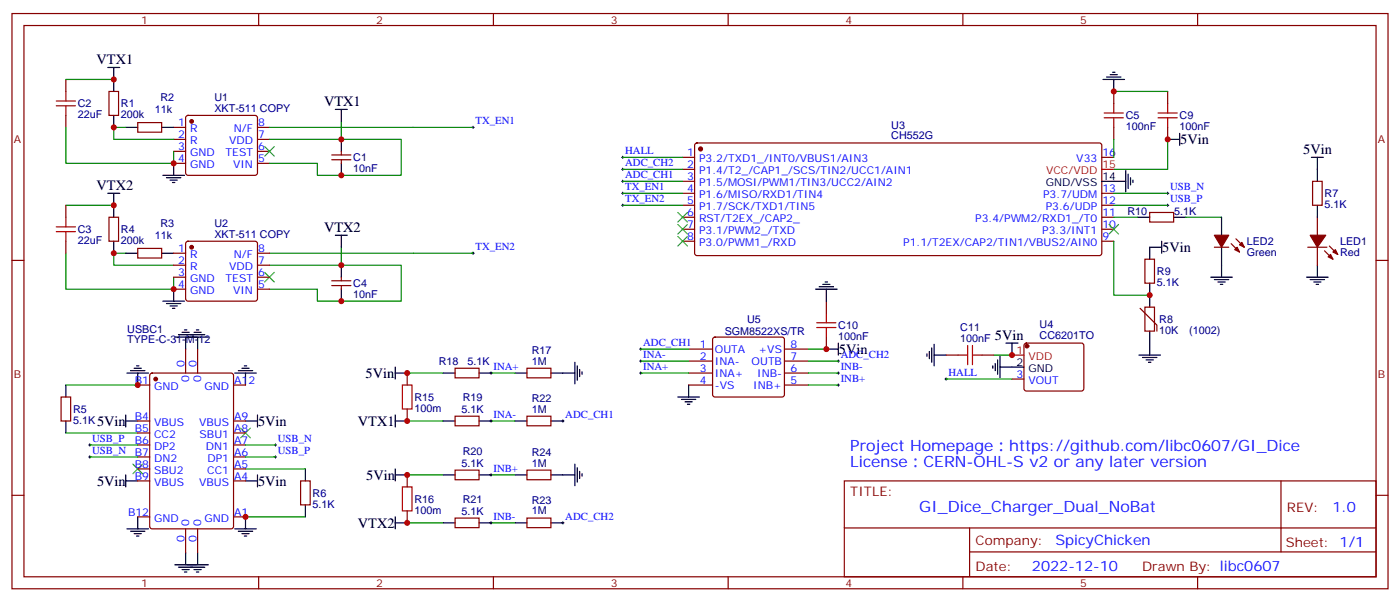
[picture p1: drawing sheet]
<svg xmlns="http://www.w3.org/2000/svg" width="412mm" height="177mm" viewBox="0 0 412 177" stroke-linecap="round" stroke-linejoin="round" font-family="sans-serif">
<g fill="none" stroke="#870000" stroke-width=".35">
<path d="M3.5 4h405.4v169.3h-405.4zM7.1 7.5h398.2v162.3h-398.2zM76.2 4v3.5M145.3 4v3.5M214.5 4v3.5M283.6 4v3.5M352.8 4v3.5M19.4 23.4v3.5M19.4 34v3.5M32.1 26.9h2.8v7.1h-2.8zM40.6 36.1h7v2.8h-7zM51.2 37.5h3.5"/>
<path d="M54.9 34.2l.5-.2h19.7l.5 .2 .2 .5v16.2l-.2 .5-.5 .2h-19.7l-.5-.2-.2-.5v-16.2zM75.8 37.5h3.6M328.1 26.9v3.5M328.1 37.5v3.5M344 26.9v3.5M344 37.5v3.5M51.2 41h3.5M51.2 44.6h3.5M51.2 48.1h3.5M75.8 41h3.6M75.8 44.6h3.6M75.8 48.1h3.6"/>
<path d="M97.7 47h5.7M97.7 45.6h5.7M100.5 44.6v1M100.5 47v1.1M201.1 46.3h3.5M201.1 49.8h3.5M201.1 53.4h3.5M201.1 56.9h3.5M204.8 42.3l.5-.2h118.8l.5 .7-.1 32-.7 .4h-118.8l-.4-.7v-31.7zM324.6 46.3h3.5M324.6 56.9h3.5M386.6 53.4h2.9v7h-2.9z"/>
<path d="M3.5 76.7h3.6M19.4 60.4v3.6M19.4 71v3.5M32.1 64h2.8v7h-2.8zM40.6 73.1h7v2.9h-7zM51.2 74.5h3.5M51.2 78.1h3.5M54.9 71.2l.5-.2h19.7l.5 .2 .2 .5v16.2l-.2 .5-.5 .3h-19.7l-.5-.3-.2-.5v-16.2zM75.8 74.5h3.6M75.8 78.1h3.6M201.1 60.4h3.5M201.1 64h3.5"/>
<path d="M201.1 67.5h3.5M201.1 71h3.5M324.6 60.4h3.5M324.6 64h3.5M324.6 67.5h3.5M324.6 71h3.5M337.3 76.3h2.8v7.1h-2.8zM338.7 62.5h7v2.9h-7zM357.7 72.8h4.2M362.7 71.7l2.4 2.5M364.1 70.3l2.4 2.5M385.2 72.8h5.7"/>
<path d="M388.1 64v5.3M388.1 72.8v5.3M390.2 73.8l2.4 2.5M391.6 72.4l2.5 2.5M405.3 76.7h3.6M51.2 81.6h3.5M51.2 85.1h3.5M75.8 81.6h3.6M75.8 85.1h3.6M97.7 84.1h5.7M97.7 82.7h5.7M100.5 81.6v1.1"/>
<path d="M100.5 84.1v1M210.1 99.4l.5-.2h19.8l.5 .2 .2 .5v16.3l-.3 .5-.4 .2h-19.8l-.5-.3-.2-.4v-16.3zM243.4 88.7v3.5M243.4 99.2v3.6M335.8 90.8l5 4.9v1.8M337.3 90.4h2.8v7.1h-2.8zM18 116.9h2.8v7h-2.8zM40.6 113.3h3.5M44.3 110l.5-.2h23.3l.6 .5 .1 44.7-.5 .6-23.5 .1-.6-.5-.1-44.7zM54.7 102.8v7M58.2 102.8v7M68.8 113.3h3.5"/>
<path d="M119.9 109.8v3.5M134.1 108.4h7v2.8h-7zM155.2 108.4h7.1v2.8h-7.1zM202.8 113.3h7.1M202.8 102.8h7.1M202.8 106.3h7.1M202.8 109.8h7.1M231.1 113.3h7M231.1 102.8h7M231.1 106.3h7M231.1 109.8h7M278.7 104.5h3.5"/>
<path d="M289.3 104.5h3.5M298.1 111.6h3.5M301.9 101.2l.4-.2h16.3l.5 .2 .2 .5v12.7l-.3 .5-.4 .2h-16.3l-.5-.2-.2-.5v-12.7zM40.6 123.9h3.5M40.6 127.5h3.5M40.6 131h3.5M40.6 134.5h3.5M40.6 138h3.5M68.8 123.9h3.5M68.8 127.5h3.5M68.8 131h3.5M68.8 134.5h3.5"/>
<path d="M68.8 138h3.5M119.9 120.4v3.5M119.9 139.8v3.5M134.1 122.5h7v2.8h-7zM134.1 138.4h7v2.8h-7zM155.2 122.5h7.1v2.8h-7.1zM155.2 138.4h7.1v2.8h-7.1zM3.5 145.8h3.6M40.6 141.6h3.5M40.6 152.2h3.5M54.7 155.7v7M58.2 155.7v7"/>
<path d="M68.8 141.6h3.5M68.8 152.2h3.5M88.5 141.6h2.9v7h-2.9zM119.9 150.4v3.5M134.1 152.5h7v2.8h-7zM155.2 152.5h7.1v2.8h-7.1zM248.7 141.6h156.6v28.2h-156.6zM248.7 155.4h156.5M285.6 155.4v14.1M377.3 141.6v20.9M405.3 145.8h3.6M76.2 169.8v3.5"/>
<path d="M145.3 169.8v3.5M214.5 169.8v3.5M283.6 169.8v3.5M285.6 162.5h119.6M352.8 169.8v3.5"/>
</g>
<g fill="#870000" stroke="#870000" stroke-width=".35">
<path d="M391.2 75.6l.7-.7 .7 1.4z"/>
<path d="M393.3 73.5l.8 1.4-1.5-.7z"/>
<path d="M385.9 69.3h4.6l-2.4 3.5z"/>
<path d="M357.7 69.3h4.2l-2.1 3.5z"/>
<path d="M363.7 73.5l.7-.7 .7 1.4z"/>
<path d="M365.1 72.1l.7-.7 .7 1.4z"/>
<circle cx="56.4" cy="35.7" r=".53"/>
<circle cx="56.4" cy="72.8" r=".53"/>
<circle cx="206.4" cy="43.9" r=".53"/>
<circle cx="45.9" cy="111.6" r=".53"/>
<circle cx="302.5" cy="101.9" r=".53"/>
</g>
<g fill="none" stroke="#000" stroke-width=".35">
<path d="M31.7 19.9h3.6M33.5 19.9v7M33.5 34v3.5M37 37.5h3.6M47.6 37.5h3.6M98.8 32.2h3.5M100.5 32.2v3.5M324.9 23.4h6.4M326 22.7h4.2M327 22h2.1M327.7 21.3h.7M328.1 23.4v3.5"/>
<path d="M347.5 39.3v3.5M31.7 56.9h3.6M33.5 56.9v7.1M48 51.6h6.3M49 52.3h4.3M50.1 53h2.1M50.8 53.7h.7M51.2 48.1v3.5M100.5 41v3.6M100.5 48.1v3.5M324.6 53.4h7M331.6 50.2v6.4"/>
<path d="M332.3 51.3v4.2M333 52.3v2.1M333.7 53v.7M344 41h3.5M386.3 46.3h3.5M388.1 46.3v7.1M33.5 71v3.5M37 74.5h3.6M47.6 74.5h3.6M98.8 69.3h3.5M100.5 69.3v3.5M100.5 78.1v3.5"/>
<path d="M335.1 64h3.6M342.2 72.8h-3.5v3.5M342.2 71v3.5M345.7 64h3.5M359.8 64v5.3M359.8 72.8v8.8M388.1 60.4v3.6M388.1 78.1v3.5M48 88.7h6.3M49 89.4h4.3M50.1 90.1h2.1M50.8 90.8h.7"/>
<path d="M51.2 85.1v3.6M51.5 99.2h9.9M52.6 98.5h7.7M53.6 97.8h2.1M54.3 97.1h.7M54.7 99.2v3.6M57.1 97.8h2.2M57.9 97.1h.7M58.2 99.2v3.6M100.5 85.1v3.6M240.2 85.1h6.4M241.3 84.4h4.2"/>
<path d="M242.4 83.7h2.1M243.1 83h.7M243.4 85.1v3.6M338.7 83.4v7M338.7 97.5v7M356.7 81.6h6.3M357.7 82.3h4.2M358.8 83h2.1M359.5 83.7h.7M384.9 81.6h6.3M385.9 82.3h4.3M387 83h2.1"/>
<path d="M387.7 83.7h.7M19.4 113.3v3.6M37.4 109.8h6.3M38.5 109.1h4.2M39.5 108.4h2.1M40.2 107.7h.7M40.6 109.8v3.5M69.1 109.8h6.4M70.2 109.1h4.2M71.3 108.4h2.1M72 107.7h.7M72.3 109.8v3.5"/>
<path d="M116.4 109.8h3.5M116.4 108.1v3.5M130.5 109.8h3.6M141.1 109.8h3.5M151.7 109.8h3.5M162.3 109.8h7M169.3 106.6v6.4M170 107.7v4.2M170.7 108.8v2.1M171.4 109.5v.7M199.7 116.9h6.3M200.7 117.6h4.3"/>
<path d="M201.8 118.3h2.1M202.5 119h.7M202.8 113.3v3.6M243.4 102.8h3.5M246.9 101v3.5M273 104.2v.7M273.8 103.5v2.1M274.5 102.4v4.2M275.2 104.5h3.5M275.2 101.4v6.3M292.5 107.7v.7M293.2 107v2.1"/>
<path d="M293.9 105.9v4.3M294.6 108.1h7M294.6 104.9v6.3M296.3 101h3.6M298.1 101v3.5M335.5 104.5h6.3M336.5 105.2h4.3M337.6 105.9h2.1M338.3 106.6h.7M19.4 123.9v3.6M37 122.2v3.5M37 139.8v3.5"/>
<path d="M37 123.9h3.6M72.3 123.9h3.5M75.8 122.2v3.5M75.8 139.8v3.5M90 138v3.6M116.4 123.9h3.5M116.4 122.2v3.5M116.4 138v3.6M116.4 139.8h3.5M130.5 123.9h3.6M130.5 139.8h3.6M141.1 123.9h3.5"/>
<path d="M141.1 139.8h3.5M151.7 123.9h3.5M151.7 139.8h3.5M162.3 123.9h3.5M162.3 139.8h7M169.3 136.6v6.4M170 137.7v4.2M170.7 138.7v2.2M171.4 139.5v.7M37 141.6h3.6M37.4 155.7h6.3M38.5 156.4h4.2"/>
<path d="M39.5 157.1h2.1M40.2 157.8h.7M40.6 152.2v3.5M69.1 155.7h6.4M70.2 156.4h4.2M71.3 157.1h2.1M72 157.8h.7M72.3 141.6h3.5M72.3 152.2v3.5M90 148.6v3.6M116.4 152.2v3.5M116.4 153.9h3.5"/>
<path d="M130.5 153.9h3.6M141.1 153.9h3.5M151.7 153.9h3.5M162.3 153.9h3.5M51.5 166.3h9.9M52.6 167h7.7M53.6 167.7h2.1M54.3 168.4h.7M54.7 162.7v3.6M57.1 167.7h2.2M57.9 168.4h.7M58.2 162.7v3.6"/>
</g>
<g fill="none" stroke="#008700" stroke-width=".35">
<path d="M19.4 37.5v10.6h31.8v-3.5M19.4 23.4h14.1M37 37.5h-3.5v3.5h17.7M79.4 37.5h59.9M100.5 35.7v5.3h-21.1M328.1 26.9h15.9M100.5 41h17.7v10.6h-24.7v-3.5h-14.1M183.4 56.9h17.7M183.4 49.8h17.7M183.4 53.4h17.7M183.4 46.3h17.7M328.1 41v5.3"/>
<path d="M328.1 56.9h15.9M344 41v8.8h-15.9M19.4 74.5v10.6h31.8v-3.5M19.4 60.4h14.1M37 74.5h-3.5v3.6h17.7M79.4 74.5h59.9M100.5 78.1h17.7v10.6h-24.7v-3.6h-14.1M100.5 72.8v5.3h-21.1M183.4 60.4h17.7M328.1 71v15.9h10.6M328.1 60.4h15.9M328.1 64h7"/>
<path d="M349.2 64h10.6M19.4 113.3h21.2M119.9 109.8h10.6M144.6 109.8h7.1M188.7 102.8h14.1M188.7 106.3h14.1M188.7 109.8h14.1M238.1 113.3h8.8M238.1 102.8h5.3M238.1 106.3h8.8M238.1 109.8h8.8M278.7 111.6h19.4"/>
<path d="M292.8 104.5h5.3M19.4 127.5h21.2M26.5 131h14.1M26.5 134.5h14.1M72.3 138h17.7M72.3 131h8.8M72.3 134.5h8.8M119.9 123.9h10.6M119.9 139.8h10.6M144.6 123.9h7.1M144.6 139.8h7.1M72.3 152.2h17.7"/>
<path d="M119.9 153.9h10.6M144.6 153.9h7.1"/>
</g>
<g fill="none" stroke="#3c3" stroke-width=".35">
<path d="M78 43.1l2.8 2.9M80.8 43.1l-2.8 2.9M199.7 62.5l2.8 2.9M199.7 66.1l2.8 2.8M199.7 69.6l2.8 2.8M202.5 62.5l-2.8 2.9M202.5 66.1l-2.8 2.8M202.5 69.6l-2.8 2.8M326.7 66.1l2.8 2.8M329.5 66.1l-2.8 2.8M78 80.2l2.8 2.8M80.8 80.2l-2.8 2.8"/>
<path d="M39.2 136.6l2.8 2.9M42 136.6l-2.8 2.9M70.9 126l2.8 2.9M73.7 126l-2.8 2.9"/>
</g>
<g fill="none" stroke="#a10000" stroke-width=".35">
<path d="M16.6 31.2h5.6M16.6 29.7h5.6M19.4 26.9v2.8M19.4 31.2v2.8M325.3 34.7h5.6M325.3 33.3h5.6M328.1 30.4v2.9M328.1 34.7v2.8M341.1 34.7h5.7M341.1 33.3h5.7M344 30.4v2.9M344 34.7v2.8"/>
<path d="M16.6 68.2h5.6M16.6 66.8h5.6M19.4 64v2.8M19.4 68.2v2.8M240.6 96.4h5.6M240.6 95h5.6M243.4 92.2v2.8M243.4 96.4v2.8M118.5 113.3h2.9v7.1h-2.9zM282.2 104.5h2.8M285 101.7v5.7M286.5 101.7v5.7"/>
<path d="M286.5 104.5h2.8M118.5 143.3h2.9v7.1h-2.9z"/>
</g>
<g fill="none" stroke="#000" stroke-width=".29">
<path d="M139 37.5h.7M139.3 37.1v.8M183.1 56.9h.7M183.1 49.8h.7M183.1 53.4h.7M183.1 46.3h.7M183.4 46v.7M183.4 49.5v.7M183.4 53v.7M183.4 56.6v.7M343.6 56.9h.7M344 56.6v.7"/>
<path d="M139 74.5h.7M139.3 74.2v.7M183.1 60.4h.7M183.4 60.1v.7M343.6 60.4h.7M344 60.1v.7M144.3 109.8h.7M144.6 109.5v.7M188.4 102.8h.7M188.4 106.3h.7M188.4 109.8h.7M188.7 102.4v.7"/>
<path d="M188.7 105.9v.7M188.7 109.5v.7M246.6 106.3h.7M246.6 109.8h.7M246.6 113.3h.7M246.9 105.9v.7M246.9 109.5v.7M246.9 113v.7M278.3 111.6h.7M278.7 111.2v.7M26.1 131h.7M26.1 134.5h.7"/>
<path d="M26.5 130.6v.7M26.5 134.2v.7M80.8 131h.7M80.8 134.5h.7M81.1 130.6v.7M81.1 134.2v.7M144.3 123.9h.7M144.3 139.8h.7M144.6 123.6v.7M144.6 139.5v.7M165.5 123.9h.7M165.8 123.6v.7"/>
<path d="M144.3 153.9h.7M144.6 153.6v.7M165.5 153.9h.7M165.8 153.6v.7"/>
</g>
<path d="M324.6 49.8h3.5M298.1 104.5h3.5" fill="none" stroke="#f00" stroke-width=".35"/>
<g fill="#c00">
<circle cx="51.2" cy="48.1" r=".88"/>
<circle cx="33.5" cy="37.5" r=".88"/>
<circle cx="100.5" cy="41" r=".88"/>
<circle cx="100.5" cy="51.6" r=".88"/>
<circle cx="100.5" cy="88.7" r=".88"/>
<circle cx="100.5" cy="78.1" r=".88"/>
<circle cx="33.5" cy="74.5" r=".88"/>
<circle cx="51.2" cy="85.1" r=".88"/>
<circle cx="40.6" cy="113.3" r=".88"/>
<circle cx="72.3" cy="152.2" r=".88"/>
<circle cx="33.5" cy="23.4" r=".88"/>
<circle cx="33.5" cy="60.4" r=".88"/>
<circle cx="344" cy="41" r=".88"/>
<circle cx="328.1" cy="26.9" r=".88"/>
<circle cx="243.4" cy="102.8" r=".88"/>
<circle cx="119.9" cy="123.9" r=".88"/>
<circle cx="119.9" cy="109.8" r=".88"/>
<circle cx="119.9" cy="139.8" r=".88"/>
<circle cx="119.9" cy="153.9" r=".88"/>
<circle cx="298.1" cy="104.5" r=".88"/>
<circle cx="338.7" cy="86.9" r=".88"/>
</g>
<g font-size="4.6" fill="#00f">
<text x="250.5" y="132.8">Project Homepage：https://github.com/libc0607/GI_Dice</text>
<text x="250.5" y="137.3">License：CERN-OHL-S v2 or any later version</text>
<text x="270.8" y="150.6">GI_Dice_Charger_Dual_NoBat</text>
</g>
<g font-size="4.2">
<text x="28.4" y="18.8">VTX1</text>
<text x="95.5" y="31.1">VTX1</text>
<text x="347.7" y="42.5">5Vin</text>
<text x="383.9" y="45.2">5Vin</text>
<text x="28.4" y="55.8">VTX2</text>
<text x="95.5" y="68.2">VTX2</text>
<text x="342.4" y="74.2">5Vin</text>
<text x="293.1" y="99.9">5Vin</text>
<text x="247.1" y="104.2">5Vin</text>
<text x="107.7" y="111.2">5Vin</text>
<text x="28.6" y="125.3">5Vin</text>
<text x="76" y="125.3">5Vin</text>
<text x="105.4" y="125.3">VTX1</text>
<text x="28.6" y="143">5Vin</text>
<text x="76" y="143">5Vin</text>
<text x="107.9" y="141.2">5Vin</text>
<text x="105.4" y="155.4">VTX2</text>
</g>
<g font-size="4.2" fill="#00f">
<text x="392.5" y="150.8">1.0</text>
<text x="310.9" y="160.4">SpicyChicken</text>
<text x="304" y="168.2">2022-12-10</text>
</g>
<g font-size="3.9" fill="#800">
<text x="250.5" y="146.2">TITLE:</text>
<text x="379.1" y="150.8">REV:</text>
<text x="287.4" y="160.4">Company:</text>
<text x="378.7" y="161">Sheet: 1/1</text>
<text x="287.4" y="168">Date:</text>
<text x="336.4" y="168.1">Drawn By: libc0607</text>
</g>
<g font-size="3.2" fill="#800">
<text x="41.6" y="7">1</text>
<text x="110.8" y="7">2</text>
<text x="179.9" y="7">3</text>
<text x="249.1" y="7">4</text>
<text x="318.2" y="7">5</text>
<text x="4.1" y="42.1">A</text>
<text x="405.9" y="42.1">A</text>
<text x="4.1" y="111.2">B</text>
<text x="405.9" y="111.2">B</text>
<text x="41.6" y="172.8">1</text>
<text x="110.8" y="172.8">2</text>
<text x="179.9" y="172.8">3</text>
<text x="249.1" y="172.8">4</text>
<text x="318.2" y="172.8">5</text>
</g>
<g font-size="3.2" fill="#000080">
<text x="47.3" y="29.8">R2</text>
<text x="63.2" y="29.7">U1</text>
<text x="22.9" y="34.8">22uF</text>
<text x="22.9" y="31.6">C2</text>
<text x="35.6" y="34.8">200k</text>
<text x="35.6" y="31.6">R1</text>
<text x="45.6" y="33.3">11k</text>
<text x="63.2" y="32.9">XKT-511 COPY</text>
<text x="331.6" y="35.1">C5</text>
<text x="347.5" y="35.1">C9</text>
<text x="262.6" y="41">CH552G</text>
<text x="262.6" y="37.9">U3</text>
<text x="331.6" y="38.3">100nF</text>
<text x="347.5" y="38.3">100nF</text>
<text x="104.1" y="47.5">C1</text>
<text x="104.1" y="50.7">10nF</text>
<text x="390.2" y="58.1">R7</text>
<text x="332.1" y="63.3">R10</text>
<text x="345.8" y="63.3">5.1K</text>
<text x="390.2" y="61.2">5.1K</text>
<text x="22.9" y="71.8">22uF</text>
<text x="22.9" y="68.6">C3</text>
<text x="35.6" y="71.8">200k</text>
<text x="35.6" y="68.6">R4</text>
<text x="45.6" y="70.4">11k</text>
<text x="47.3" y="66.9">R3</text>
<text x="63.2" y="70">XKT-511 COPY</text>
<text x="63.2" y="66.8">U2</text>
<text x="367.2" y="75.3">Green</text>
<text x="367.2" y="72.2">LED2</text>
<text x="394.8" y="75.3">Red</text>
<text x="394.8" y="72.2">LED1</text>
<text x="340.8" y="81">R9</text>
<text x="104.1" y="87.7">10nF</text>
<text x="104.1" y="84.5">C4</text>
<text x="340.8" y="84.1">5.1K</text>
<text x="220.1" y="95.1">U5</text>
<text x="341.5" y="95">R8</text>
<text x="37.5" y="101">TYPE-C-31-M-12</text>
<text x="37.5" y="98">USBC1</text>
<text x="213.5" y="98.6">SGM8522XS/TR</text>
<text x="246.9" y="100">100nF</text>
<text x="246.9" y="96.8">C10</text>
<text x="282.9" y="100.6">100nF</text>
<text x="282.9" y="97.5">C11</text>
<text x="306.2" y="99.8">CC6201TO</text>
<text x="306.2" y="96.6">U4</text>
<text x="341.5" y="98.2">10K</text>
<text x="350.3" y="98.2">(1002)</text>
<text x="129.3" y="107.5">R18</text>
<text x="137.7" y="107.5">5.1K</text>
<text x="156.6" y="107.4">1M</text>
<text x="156.6" y="104.1">R17</text>
<text x="122.1" y="118">R15</text>
<text x="136.3" y="118.1">R19</text>
<text x="156.6" y="118.2">R22</text>
<text x="21.5" y="121.7">R5</text>
<text x="21.5" y="124.7">5.1K</text>
<text x="122.1" y="121.2">100m</text>
<text x="136" y="121.6">5.1K</text>
<text x="156.6" y="121.5">1M</text>
<text x="136" y="137.5">5.1K</text>
<text x="136.3" y="133.9">R20</text>
<text x="156.6" y="137.3">1M</text>
<text x="156.6" y="134.1">R24</text>
<text x="92.1" y="146.4">R6</text>
<text x="92.1" y="149.4">5.1K</text>
<text x="122.1" y="148">R16</text>
<text x="136.3" y="148">R21</text>
<text x="156.6" y="148.2">R23</text>
<text x="122.1" y="151.2">100m</text>
<text x="136" y="151.6">5.1K</text>
<text x="156.6" y="151.4">1M</text>
</g>
<g font-size="3.2" fill="#00f">
<text x="52.5" y="40.7">2</text>
<text x="52.5" y="37.1">1</text>
<text x="56" y="38.9">R</text>
<text x="68.9" y="38.9">N/F</text>
<text x="76" y="37.1">8</text>
<text x="76" y="40.7">7</text>
<text x="140.1" y="36.6">TX_EN1</text>
<text x="52.5" y="47.7">4</text>
<text x="52.5" y="44.2">3</text>
<text x="56" y="46">GND</text>
<text x="56" y="42.4">R</text>
<text x="66.5" y="46">TEST</text>
<text x="67.5" y="42.4">VDD</text>
<text x="76" y="44.2">6</text>
<text x="76" y="47.7">5</text>
<text x="184.1" y="45.4">HALL</text>
<text x="202.4" y="46">1</text>
<text x="205.9" y="47.7">P3.2/TXD1_/INT0/VBUS1/AIN3</text>
<text x="317" y="47.7">V33</text>
<text x="324.7" y="46">16</text>
<text x="56" y="49.5">GND</text>
<text x="68.7" y="49.5">VIN</text>
<text x="184.1" y="49">ADC_CH2</text>
<text x="184.1" y="52.5">ADC_CH1</text>
<text x="202.4" y="49.5">2</text>
<text x="202.4" y="53">3</text>
<text x="205.9" y="51.3">P1.4/T2_/CAP1_/SCS/TIN2/UCC1/AIN1</text>
<text x="184.1" y="56">TX_EN1</text>
<text x="184.1" y="59.5">TX_EN2</text>
<text x="202.4" y="56.6">4</text>
<text x="205.9" y="54.8">P1.5/MOSI/PWM1/TIN3/UCC2/AIN2</text>
<text x="205.9" y="58.3">P1.6/MISO/RXD1/TIN4</text>
<text x="307.3" y="58.3">P3.7/UDM</text>
<text x="324.7" y="56.6">13</text>
<text x="344.7" y="56">USB_N</text>
<text x="344.7" y="59.5">USB_P</text>
<text x="202.4" y="60.1">5</text>
<text x="202.4" y="63.6">6</text>
<text x="205.9" y="61.8">P1.7/SCK/TXD1/TIN5</text>
<text x="205.9" y="65.4">RST/T2EX_/CAP2_</text>
<text x="287.3" y="65.4">P3.4/PWM2/RXD1_/T0</text>
<text x="308" y="61.8">P3.6/UDP</text>
<text x="324.7" y="63.6">11</text>
<text x="324.7" y="60.1">12</text>
<text x="202.4" y="67.1">7</text>
<text x="202.4" y="70.7">8</text>
<text x="205.9" y="68.9">P3.1/PWM2_/TXD</text>
<text x="307" y="68.9">P3.3/INT1</text>
<text x="324.7" y="70.7">9</text>
<text x="324.7" y="67.1">10</text>
<text x="52.5" y="77.7">2</text>
<text x="52.5" y="74.2">1</text>
<text x="56" y="76">R</text>
<text x="68.9" y="76">N/F</text>
<text x="76" y="74.2">8</text>
<text x="76" y="77.7">7</text>
<text x="140.1" y="73.7">TX_EN2</text>
<text x="205.9" y="72.4">P3.0/PWM1_/RXD</text>
<text x="266.1" y="72.4">P1.1/T2EX/CAP2/TIN1/VBUS2/AIN0</text>
<text x="52.5" y="81.2">3</text>
<text x="56" y="83">GND</text>
<text x="56" y="79.5">R</text>
<text x="66.5" y="83">TEST</text>
<text x="67.5" y="79.5">VDD</text>
<text x="76" y="81.2">6</text>
<text x="52.5" y="84.8">4</text>
<text x="56" y="86.5">GND</text>
<text x="68.7" y="86.5">VIN</text>
<text x="76" y="84.8">5</text>
<text x="189.4" y="101.9">ADC_CH1</text>
<text x="189.4" y="105.4">INA-</text>
<text x="206.1" y="102.4">1</text>
<text x="206.1" y="105.9">2</text>
<text x="210.6" y="103.8">OUTA</text>
<text x="210.6" y="107.4">INA-</text>
<text x="221.4" y="107.4">OUTB</text>
<text x="223.4" y="103.8">+VS</text>
<text x="232.8" y="105.9">7</text>
<text x="232.8" y="102.4">8</text>
<text x="247.6" y="105.4">ADC_CH2</text>
<text x="39.7" y="113">B1</text>
<text x="54.3" y="108.1" transform="rotate(-90 54.3 108.1)">0</text>
<text x="55.7" y="112.5" transform="rotate(-90 55.7 112.5)">0</text>
<text x="57.9" y="108.1" transform="rotate(-90 57.9 108.1)">0</text>
<text x="59.3" y="112.5" transform="rotate(-90 59.3 112.5)">0</text>
<text x="69" y="113">A12</text>
<text x="145.3" y="108.9">INA+</text>
<text x="189.4" y="108.9">INA+</text>
<text x="206.1" y="109.5">3</text>
<text x="206.1" y="113">4</text>
<text x="210.6" y="110.9">INA+</text>
<text x="223" y="110.9">INB-</text>
<text x="232.8" y="113">5</text>
<text x="232.8" y="109.5">6</text>
<text x="247.6" y="112.5">INB+</text>
<text x="247.6" y="108.9">INB-</text>
<text x="279.4" y="110.7">HALL</text>
<text x="299.4" y="111.2">3</text>
<text x="302.9" y="113">VOUT</text>
<text x="45.4" y="114.8">GND</text>
<text x="60.2" y="114.8">GND</text>
<text x="210.6" y="114.4">-VS</text>
<text x="221.9" y="114.4">INB+</text>
<text x="39.7" y="123.6">B4</text>
<text x="45.4" y="125.3">VBUS</text>
<text x="58.7" y="125.3">VBUS</text>
<text x="69" y="123.6">A9</text>
<text x="145.3" y="123">INA-</text>
<text x="166.5" y="123">ADC_CH1</text>
<text x="27.2" y="130.1">USB_P</text>
<text x="39.7" y="127.1">B5</text>
<text x="39.7" y="130.6">B6</text>
<text x="45.4" y="128.9">CC2</text>
<text x="58.8" y="128.9">SBU1</text>
<text x="69" y="130.6">A7</text>
<text x="69" y="127.1">A8</text>
<text x="81.8" y="130.1">USB_N</text>
<text x="27.2" y="133.6">USB_N</text>
<text x="39.7" y="134.2">B7</text>
<text x="39.7" y="137.7">B8</text>
<text x="45.4" y="132.4">DP2</text>
<text x="45.4" y="135.9">DN2</text>
<text x="60.6" y="132.4">DN1</text>
<text x="61.1" y="135.9">DP1</text>
<text x="69" y="137.7">A5</text>
<text x="69" y="134.2">A6</text>
<text x="81.8" y="133.6">USB_P</text>
<text x="39.7" y="141.2">B9</text>
<text x="45.4" y="139.5">SBU2</text>
<text x="45.4" y="143">VBUS</text>
<text x="58.7" y="143">VBUS</text>
<text x="61" y="139.5">CC1</text>
<text x="69" y="141.2">A4</text>
<text x="145.3" y="138.9">INB+</text>
<text x="37.7" y="151.8">B12</text>
<text x="45.4" y="153.6">GND</text>
<text x="55.7" y="155" transform="rotate(-90 55.7 155)">0</text>
<text x="59.3" y="155" transform="rotate(-90 59.3 155)">0</text>
<text x="60.2" y="153.6">GND</text>
<text x="69" y="151.8">A1</text>
<text x="145.3" y="153">INB-</text>
<text x="166.5" y="153">ADC_CH2</text>
<text x="54.3" y="159.5" transform="rotate(-90 54.3 159.5)">0</text>
<text x="57.9" y="159.5" transform="rotate(-90 57.9 159.5)">0</text>
</g>
<g font-size="3.2" fill="#f00">
<text x="308.2" y="51.3">VCC/VDD</text>
<text x="324.7" y="49.5">15</text>
<text x="299.4" y="104.2">1</text>
<text x="302.9" y="105.9">VDD</text>
</g>
<g font-size="3.2">
<text x="324.7" y="53">14</text>
<text x="308" y="54.8">GND/VSS</text>
<text x="299.4" y="107.7">2</text>
<text x="302.9" y="109.5">GND</text>
</g>
</svg>
